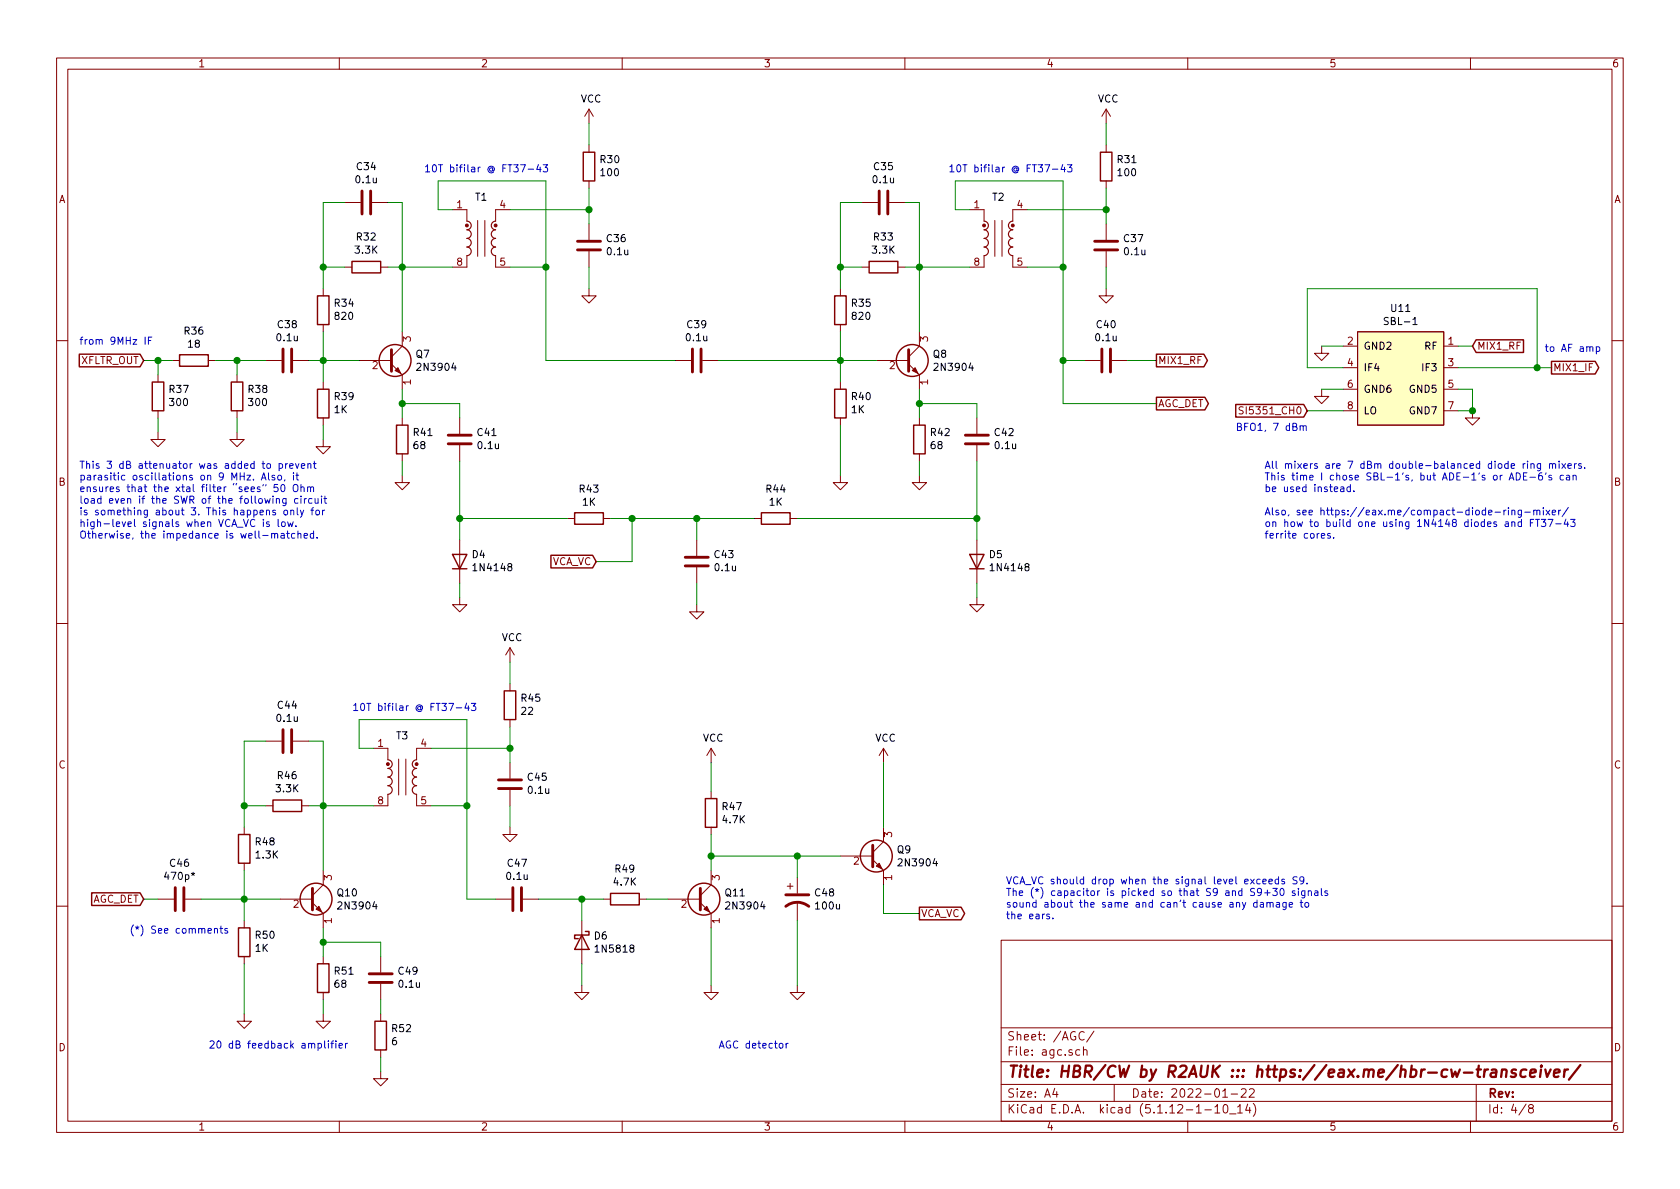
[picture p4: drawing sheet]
<svg xmlns="http://www.w3.org/2000/svg" width="297mm" height="210mm" viewBox="0 0 297 210" stroke-linecap="round" stroke-linejoin="round" font-family="sans-serif">
<g fill="none" stroke="#840000" stroke-width=".18">
<path d="M10 10.3h277v189.9h-277zM12 12.2h273v186.1h-273zM60 10.3v1.9M104.1 19.3v2.5M104.1 19.3l-.7 1.3M104.1 19.3l.8 1.3M110 10.3v1.9M160 10.3v1.9M195.6 19.3l-.8 1.3M195.6 19.3v2.5M195.6 19.3l.7 1.3M210 10.3v1.9"/>
<path d="M260 10.3v1.9M61 35.8h2.8M65.8 35.8h2.8M80 37.1h2.5v2M84.5 39v6.3M85.7 39v6.3M90.2 37.1h-2.6v2M104.1 25.6v1.3M104.1 32v1.3M104.1 39.6v2.8M152.4 35.8h2.8M157.2 35.8h2.8"/>
<path d="M171.4 37.1h2.6v2M175.9 39v6.3M177.2 39v6.3M181.6 37.1h-2.5v2M195.6 25.6v1.3M195.6 32v1.3M195.6 39.6v2.8M57.1 51v1.3M57.1 57.4v1.3M61 47.2h1.2M67.3 47.2h1.3M71.1 58.7v2.5l-1.9 1.9"/>
<path d="M82.5 45.2v2h-2.5M87.6 45.2v2h2.6M104.1 51v1.3h1.3l-1.3 1.3-1.2-1.3h1.2M104.1 44.4v2.8M148.6 51v1.3M148.6 57.4v1.3M152.4 47.2h1.3M158.7 47.2h1.3M162.6 58.7v2.5l-1.9 1.9M174 45.2v2h-2.6M179.1 45.2v2h2.5M195.6 51v1.3h1.2l-1.2 1.3-1.3-1.3h1.3"/>
<path d="M195.6 44.4v2.8M240 58.7h15.3v16.5h-15.3zM10 60.2h2M27.9 76.4v1.3h1.3l-1.3 1.3-1.2-1.3h1.2M27.9 66.3v1.3M27.9 72.6v1.3M30.5 63.7h1.2M36.8 63.7h1.3M41.9 76.4v1.3h1.3l-1.3 1.3-1.3-1.3h1.3M41.9 66.3v1.3M41.9 72.6v1.3M47 63.7h2.8"/>
<path d="M51.8 63.7h2.8M57.1 77.7v1.3h1.3l-1.3 1.3-1.2-1.3h1.2M57.1 67.6v1.2M57.1 73.9v1.3M63.5 63.7h5.7M69.2 64.4l1.9 1.9v2.5M71.1 73.9v1.3M81.3 73.9v2.8M81.3 78.7v2.8M119.4 63.7h2.8M124.2 63.7h2.8M148.6 67.6v1.2"/>
<path d="M148.6 73.9v1.3M154.9 63.7h5.8M160.7 64.4l1.9 1.9v2.5M162.6 73.9v1.3M172.7 73.9v2.8M172.7 78.7v2.8M191.8 63.7h2.8M196.6 63.7h2.8M219.8 72l-.5-.1-.2 .2v.3l.6 .3 .1 .3-.2 .2-.5-.1M233.7 68.8v1.3h1.2l-1.2 1.3-1.3-1.3h1.3M233.7 61.2v1.3h1.2l-1.2 1.2-1.3-1.2h1.3M237.5 61.2h2.5"/>
<path d="M237.5 65h2.5M237.5 68.8h2.5M237.5 72.6h2.5M255.3 61.2h2.5M255.3 65h2.5M255.3 68.8h2.5M255.3 72.6h2.5M260.3 72.6v1.3h1.3l-1.3 1.3-1.2-1.3h1.2M285 60.2h2M71.1 84.1v1.2h1.3l-1.3 1.3-1.3-1.3h1.3M71.1 80.3v1.2M81.3 95.5v7.6"/>
<path d="M100.3 91.7h1.3M106.7 91.7h1.2M123.2 95.5v2.8M133.3 91.7h1.3M139.7 91.7h1.3M148.6 84.1v1.2h1.3l-1.3 1.3-1.3-1.3h1.3M162.6 84.1v1.2h1.2l-1.2 1.3-1.3-1.3h1.3M162.6 80.3v1.2M172.7 95.5v7.6M10 110.3h2M81.3 105.7v1.2h1.2l-1.2 1.3-1.3-1.3h1.3M90.2 114.5l-.8 1.3"/>
<path d="M90.2 114.5v2.6M90.2 114.5l.7 1.3M123.2 106.9v1.3h1.3l-1.3 1.3-1.3-1.3h1.3M123.2 100.3v2.8M172.7 105.7v1.2h1.3l-1.3 1.3-1.3-1.3h1.3M285 110.3h2M47 131.1h2.8M51.8 131.1h2.8M66 132.3h2.6v2.1M70.5 134.2v6.4M71.8 134.2v6.4M76.2 132.3h-2.5v2.1"/>
<path d="M90.2 120.9v1.3M90.2 127.2v1.3M90.2 134.9v2.8M90.2 139.7v2.8M125.7 132.3l-.7 1.3M125.7 132.3v2.6M125.7 139.9v1.3M125.7 132.3l.8 1.3M156.2 132.3l-.8 1.3M156.2 132.3v2.6M156.2 132.3l.8 1.3M27.9 159h2.8"/>
<path d="M32.8 159h2.8M43.2 146.3v1.3M43.2 152.6v1.3M47 142.5h1.3M49.5 159h5.7M53.3 142.5h1.3M55.2 159.6l1.9 1.9v2.6M57.1 153.9v2.6l-1.9 1.9M68.6 140.5v2h-2.6M73.7 140.5v2h2.5M87.6 159h2.8M90.2 146.3v1.3h1.2l-1.2 1.2-1.3-1.2h1.3"/>
<path d="M92.5 159h2.7M106.7 159h1.2M113 159h1.3M118.1 159h5.7M123.8 159.6l1.9 1.9v2.6M125.7 146.3v1.3M125.7 153.9v2.6l-1.9 1.9M139.2 156.7h1M139.7 156.2v1M141 155.2v2.8M141 159.5v3.3M148.6 151.4h5.7"/>
<path d="M154.3 152l1.9 1.9v2.6M156.2 146.3v2.5l-1.9 1.9M10 160.2h2M43.2 179.3v1.3h1.2l-1.2 1.3-1.3-1.3h1.3M43.2 162.8v1.3M43.2 169.2v1.2M57.1 179.3v1.3h1.3l-1.3 1.3-1.2-1.3h1.2M57.1 169.2v1.2M57.1 175.5v1.3M67.3 169.2v2.8M67.3 174v2.8M67.3 179.3v1.3"/>
<path d="M102.9 174.2v1.3h1.2l-1.2 1.3-1.3-1.3h1.3M102.9 162.8v7.6M125.7 174.2v1.3h1.3l-1.3 1.3-1.2-1.3h1.2M141 174.2v1.3h1.2l-1.2 1.3-1.3-1.3h1.3M177 166.3h108v32h-108zM285 160.2h2M60 198.3v1.9M67.3 189.5v1.2h1.3l-1.3 1.3-1.3-1.3h1.3M67.3 185.7v1.2M110 198.3v1.9M160 198.3v1.9M177 194.8h108"/>
<path d="M177 191.8h108M177 187.8h108M177 181.8h108M186.5 192.5l-.4 1h1M186.8 193v1M190.9 185.7l-.4-.1-.3 .3 .1 .6 .2 .1 .4-.1M191.6 185.7a.37 .37 0 0 1 .6 .1v.8M191.6 185.1v1.5M191.7 182.6a.59 .59 0 0 0-.7 0 .59 .59 0 0 0-.2 .7 .56 .56 0 0 0 .3 .5 .56 .56 0 0 0 .6 0M193.4 182.3l-1.3 2M197 191.8v3M210 198.3v1.9"/>
<path d="M213 196.3h1.2M214.8 195.8l.4-.5v1.5M214.8 196.8h.9M216.2 194h.8M216.4 195.5l.3-.2a.94 .94 0 0 1 0 1.5l-.4-.3v-.6zM217.4 197h1.1M217.7 193.5h1.1M218.8 195.8l.5-.5v1.5M218.8 196.8h.9M219.5 192.7l.2-.2h.3l.3 .2v.3v.2l-.9 .8h.9M220.6 195.2l-.4 1.1h1M220.9 192.7l.2-.2h.4l.2 .2 .1 .3-1 1h1"/>
<path d="M221 195.8v1M221.6 195.1a1.71 1.71 0 0 1 0 2.3M260 198.3v1.9M261 191.8v6.5M269.8 195.2l-1.2 2M270.6 196l-.3-.2v-.2l.3-.3h.2l.3 .3-.1 .2-.6 .2a.48 .48 0 0 0-.1 .7l.3 .1 .4-.1a.48 .48 0 0 0-.2-.7"/>
</g>
<g fill="none" stroke="#840000" stroke-width=".41">
<path d="M263.1 189.1a.5 .5 0 0 0-.6 .4M263.8 189.2h.7v1.2M264.6 189.6l-.7 .1a.4 .4 0 0 0-.4 .3 .4 .4 0 0 0 .3 .4l.7-.1M265.6 189.3a.5 .5 0 0 1 .8 .1l-.1 1M265.6 189.1l-.2 1.3M268 189.2a.49 .49 0 0 0-.7 .3v.2l.5 .1 .2 .3-.3 .3-.6-.1M269.9 189.2a.68 .68 0 0 0-1 .3v.8l.2 .1 .6-.1M270.6 189.8l.9-.2v-.4l-.6-.1-.3 .3v.9l.2 .1 .5-.1M272.5 189.1l-.2 1.3M272.5 188.4v.2M273.2 189.1l.3 1.3 .7-1.3M274.8 189.8l.9-.2v-.4l-.6-.1-.3 .3v.9l.2 .1 .5-.1"/>
<path d="M276.7 189.1l-.2 1.3M277.2 189.1a.55 .55 0 0 0-.6 .4M279.4 188.3l-2 2.6"/>
</g>
<g fill="none" stroke="#840000" stroke-width=".25">
<path d="M103.1 26.9h2.1v5.1h-2.1zM194.6 26.9h2v5.1h-2zM56.1 52.3h2.1v5.1h-2.1zM62.2 46.2h5.1v2.1h-5.1zM147.6 52.3h2v5.1h-2zM153.7 46.2h5v2.1h-5zM14 62.6h10.8l.6 1.1-.6 1.2h-10.8zM26.9 67.6h2.1v5h-2.1zM31.7 62.7h5.1v2.1h-5.1zM40.9 67.6h2v5h-2zM56.1 68.8h2.1v5.1h-2.1zM70.1 75.2h2v5.1h-2z"/>
<path d="M147.6 68.8h2v5.1h-2zM161.5 75.2h2.1v5.1h-2.1zM204.5 62.6h8.4l.6 1.1-.6 1.2h-8.4zM204.5 70.3h8.5l.7 1.1-.7 1.1h-8.5zM218.5 71.5h12l.6 1.1-.6 1.2h-12zM261 60.1h8.4v2.2h-8.4l-.7-1.1zM274.3 63.9h7.7l.7 1.1-.7 1.1h-7.7zM80 98h2.5l-1.2 2.6zM97.4 98.2h7.4l.6 1.1-.6 1.1h-7.4zM101.6 90.7h5.1v2h-5.1zM134.6 90.7h5.1v2h-5.1zM171.4 98h2.6l-1.3 2.6z"/>
<path d="M80 100.6h2.5M171.4 100.6h2.6M89.2 122.2h2v5h-2zM16.2 157.9h8.6l.6 1.1-.6 1.1h-8.6zM42.2 147.6h2v5h-2zM48.3 141.5h5v2h-5zM107.9 158h5.1v2h-5.1zM124.7 141.2h2v5.1h-2zM42.2 164.1h2v5.1h-2zM56.1 170.4h2.1v5.1h-2.1zM102.9 165.3l1.2 2.6h-2.5zM103.5 164.7h.6v.6h-2.5v.7h.6"/>
<path d="M162.6 160.4h7.3l.7 1.1-.7 1.2h-7.3zM66.3 180.6h2v5.1h-2z"/>
<circle cx="69.8" cy="63.7" r="2.82"/>
<circle cx="161.3" cy="63.7" r="2.82"/>
<circle cx="55.9" cy="159" r="2.82"/>
<circle cx="124.5" cy="159" r="2.82"/>
<circle cx="154.9" cy="151.4" r="2.82"/>
</g>
<g fill="none" stroke="#840000" stroke-width=".51">
<path d="M64 33.8v4M65.5 33.8v4M155.4 33.8v4M157 33.8v4M102.1 42.7h4.1M102.1 44.2h4.1M193.5 42.7h4.1M193.5 44.2h4.1M50 61.7v4.1M51.6 61.7v4.1M69.2 61.8v3.9M79.2 77h4.1"/>
<path d="M79.2 78.5h4.1M122.4 61.7v4.1M124 61.7v4.1M160.7 61.8v3.9M170.7 77h4.1M170.7 78.5h4.1M194.8 61.7v4.1M196.3 61.7v4.1M121.2 98.5h4M121.2 100.1h4M50 129v4.1M51.6 129v4.1"/>
<path d="M88.1 137.9h4.1M88.1 139.4h4.1M31 157v4M32.5 157v4M55.2 157.1v3.8M90.7 157v4M92.2 157v4M123.8 157.1v3.8M138.9 158.2h4.1M154.3 149.5v3.8M65.3 172.2h4M65.3 173.7h4"/>
<path d="M138.9 160.3a3.3 3.3 0 0 1 4.1 0"/>
</g>
<g fill="#840000" stroke="#840000" stroke-width=".18">
<path d="M69.8 65.5l.6-.5 .5 1z"/>
<path d="M154.9 153.2l.5-.6 .6 1.1z"/>
<path d="M124.5 160.8l.5-.5 .5 1z"/>
<path d="M55.9 160.8l.5-.5 .5 1z"/>
<path d="M161.8 65l.5 1-1-.5z"/>
<circle cx="82.5" cy="39.9" r=".25"/>
<circle cx="87.6" cy="39.9" r=".25"/>
<circle cx="68.6" cy="135.1" r=".25"/>
<circle cx="73.7" cy="135.1" r=".25"/>
<circle cx="174" cy="39.9" r=".25"/>
<circle cx="179.1" cy="39.9" r=".25"/>
</g>
<path d="M82.5 39.1a.76 .76 0 0 1 .8 .8 .76 .76 0 0 1-.8 .7 .76 .76 0 0 1 .8 .8 .76 .76 0 0 1-.8 .8 .76 .76 0 0 1 .8 .7 .76 .76 0 0 1-.8 .8 .76 .76 0 0 1 .8 .7 .76 .76 0 0 1-.8 .8M87.6 39.1a.76 .76 0 0 0-.7 .8 .76 .76 0 0 0 .7 .7 .76 .76 0 0 0-.7 .8 .76 .76 0 0 0 .7 .8 .76 .76 0 0 0-.7 .7 .76 .76 0 0 0 .7 .8 .76 .76 0 0 0-.7 .7 .76 .76 0 0 0 .7 .8M174 39.1a.76 .76 0 0 1 .8 .8 .76 .76 0 0 1-.8 .7 .76 .76 0 0 1 .8 .8 .76 .76 0 0 1-.8 .8 .76 .76 0 0 1 .8 .7 .76 .76 0 0 1-.8 .8 .76 .76 0 0 1 .8 .7 .76 .76 0 0 1-.8 .8M179.1 39.1a.76 .76 0 0 0-.8 .8 .76 .76 0 0 0 .8 .7 .76 .76 0 0 0-.8 .8 .76 .76 0 0 0 .8 .8 .76 .76 0 0 0-.8 .7 .76 .76 0 0 0 .8 .8 .76 .76 0 0 0-.8 .7 .76 .76 0 0 0 .8 .8M68.6 134.4a.76 .76 0 0 1 .7 .7 .76 .76 0 0 1-.7 .8 .76 .76 0 0 1 .7 .7 .76 .76 0 0 1-.7 .8 .76 .76 0 0 1 .7 .8 .76 .76 0 0 1-.7 .7 .76 .76 0 0 1 .7 .8 .76 .76 0 0 1-.7 .8M73.7 134.4a.76 .76 0 0 0-.8 .7 .76 .76 0 0 0 .8 .8 .76 .76 0 0 0-.8 .7 .76 .76 0 0 0 .8 .8 .76 .76 0 0 0-.8 .8 .76 .76 0 0 0 .8 .7 .76 .76 0 0 0-.8 .8 .76 .76 0 0 0 .8 .8" fill="none" stroke="#840000" stroke-width=".2"/>
<path d="M240 58.7h15.3v16.5h-15.3z" fill="#ffffc2" stroke="#ffffc2" stroke-width=".18"/>
<path d="M249.8 57.4h.7" fill="none" stroke="#000" stroke-width=".18"/>
<g fill="none" stroke="#008400" stroke-width=".18">
<path d="M61 35.8h-3.9v15.2M68.6 35.8h2.5v22.9M80 37.1h-2.5v-5.1h19v31.7h22.9M90.2 37.1h13.9M104.1 21.8v3.8M104.1 33.3v6.3M152.4 35.8h-3.8v15.2M160 35.8h2.6v22.9M171.4 37.1h-2.5v-5.1h19.1v39.4h16.5M181.6 37.1h14M195.6 21.8v3.8M195.6 33.3v6.3"/>
<path d="M57.1 47.2h3.9M57.1 58.7v8.9M68.6 47.2h11.4M90.2 47.2h6.3M104.1 47.2v3.8M148.6 58.7v8.9M148.6 47.2h3.8M160 47.2h11.4M181.6 47.2h6.4M195.6 47.2v3.8M25.4 63.7h5.1M27.9 63.7v2.6"/>
<path d="M27.9 73.9v2.5M38.1 63.7h8.9M41.9 63.7v2.6M41.9 73.9v2.5M54.6 63.7h8.9M57.1 75.2v2.5M71.1 71.4h10.2v2.5M71.1 68.8v5.1M127 63.7h27.9M148.6 75.2v8.9M162.6 68.8v5.1M162.6 71.4h10.1v2.5"/>
<path d="M188 63.7h3.8M199.4 63.7h5.1M231.1 72.6h6.4M233.7 61.2h3.8M233.7 68.8h3.8M237.5 65h-6.4v-14h40.7v14M257.8 61.2h2.5M257.8 68.8h2.5v3.8h-2.5M257.8 65h16.5M71.1 81.5v2.6M81.3 81.5v14M81.3 91.7h19"/>
<path d="M107.9 91.7h25.4M111.8 91.7v7.6h-6.4M123.2 91.7v3.8M141 91.7h31.7M162.6 81.5v2.6M172.7 81.5v14M81.3 103.1v2.6M90.2 117.1v3.8M123.2 103.1v3.8M172.7 103.1v2.6M47 131.1h-3.8v15.2M54.6 131.1h2.5v22.8"/>
<path d="M66 132.3h-2.5v-5.1h19v31.8h5.1M76.2 132.3h14M90.2 128.5v6.4M125.7 134.9v5M156.2 134.9v11.4M25.4 159h2.5M35.6 159h13.9M43.2 142.5h3.8M43.2 153.9v8.9M54.6 142.5h11.4M76.2 142.5h6.3M90.2 142.5v3.8"/>
<path d="M95.2 159h11.5M102.9 159v3.8M114.3 159h3.8M125.7 147.6v6.3M125.7 151.4h22.9M141 151.4v3.8M156.2 156.5v5h6.4M43.2 170.4v8.9M57.1 166.6h10.2v2.6M57.1 164.1v5.1M57.1 176.8v2.5M67.3 176.8v2.5"/>
<path d="M102.9 170.4v3.8M125.7 164.1v10.1M141 162.8v11.4M67.3 186.9v2.6"/>
</g>
<g fill="none" stroke="#0000c2" stroke-width=".18">
<path d="M92 29.1h.9l-.5 1.3M93.4 29.9h.9M95.2 29.1l-.3 .9h.8M95.5 29.6v.8M96 29.1h.8l-.4 .5 .4 .1v.6l-.2 .1-.6-.1M184.8 29.1h.8l-.5 1.3M186.1 29.9h.9M187.9 29.1l-.3 .9h.8M188.2 29.6v.8M188.7 29.1h.8l-.4 .5 .4 .1v.6l-.2 .1-.6-.1M25.7 59.6v1.3M26.8 59.6h-.6v1.3"/>
<path d="M26.2 60.2h.5M229.9 75.4l.1-.1h.4v.8M229.9 75.3v.8M230.4 75.5l.2-.2h.3l.1 .8M282.2 61.4l.4-.1 .3 .2-.2 .6h-.5M282.2 61.3v1.3M44.8 84.8v.1M46 86.2l-.3-.1-.2 .2v.2l.5 .1v.3h-.5M46.2 84.9l.4-1.3 .4 1.3M46.3 84.5h.6M46.6 85.7l-.1 .2M46.6 92.3v.8"/>
<path d="M47 85.7l-.1 .2M47.5 83.6v1.1l.2 .2M47.6 92.3h-.3l-.2 .2 .1 .1 .4 .2v.3h-.5M48 94.5l.2-.2 .3 .1 .1 .8M48.6 84.1l-.3-.1-.2 .2v.2l.5 .1v.3h-.5M48.6 94.5l.1-.2 .3 .1 .1 .8M48.9 88.3l.1-.1h.4v.8M48.9 88.2v.8M49.1 85.7h-.6l-.1 .6 .5-.1 .3 .2v.3l-.3 .2-.5-.1M49.2 91.8v1.1l.2 .2M49.2 84.1l.3-.1 .3 .3-.1 .5-.3 .1-.3-.2zM49.4 82h.3l.3 .2-.2 .6h-.4"/>
<path d="M49.4 82v1.3M49.7 94.4h.5l.1 .8M49.8 85.8l.2-.1a.69 .69 0 0 1 .4 .6 .69 .69 0 0 1-.4 .6l-.3-.2v-.2zM49.9 92.3h.3l.2 .2-.1 .6h-.3l-.2-.1zM50.3 94.6l-.5 .1-.1 .2v.2h.6M50.3 90.3l.3-.1 .2 .1-.1 .7-.3 .1-.2-.3zM50.4 84.8l-.1 .3M50.5 82v.8M50.6 88.2v1l-.3 .2h-.3M50.6 88.2h-.4l-.2 .2 .1 .5h.5M50.7 94.3h.5M50.9 82l-.4 .2"/>
<path d="M50.9 92.3l.2 .8 .3-.6 .2 .6 .2-.8M50.9 93.9v1.1l.3 .2M51.2 82.4l.6-.1v-.3h-.4l-.2 .2 .1 .6h.5M51.4 90.3l.2-.1 .3 .1v.8M51.4 90.2v.9M51.9 83.6v.1M51.9 85.8l.1-.1a.42 .42 0 0 1 .6 .1 .88 .88 0 0 1-.2 1.1h-.4a1.07 1.07 0 0 1-.1-1.1zM51.9 84v.9M52.1 94.4l-.3-.1-.3 .3 .1 .5h.5M52.2 82l.4 .8 .3-.8M52.3 93v.1M52.3 84h.5"/>
<path d="M52.5 83.6v1.1l.3 .2M52.6 89.8v1.1l.1 .2M52.7 88.2h-.4l-.2 .2 .1 .5h.5M52.7 94.5l.2-.2 .3 .1v.8M52.7 93.9v1.3M53.1 90.2l.3 .9M53.2 86.2l.2-.1 .3 .1 .1 .7M53.2 87.7v.2M53.2 85.7v1.2M53.2 88.2v.8M53.3 82.4l.6-.1-.1-.3h-.3l-.2 .2v.6h.5M53.7 90.2l-.4 1.2-.2 .1"/>
<path d="M53.8 94.7l.6-.1-.1-.2-.4-.1-.1 .2v.6h.5M53.8 88.2v.8M54.2 88.2l-.4 .2M54.4 86.2l.2-.1 .3 .1v.7M54.4 86.1v.8M54.4 82.1l.2-.1h.3l.1 .8M54.4 82v.8M54.9 86.3l.2-.2 .3 .1v.7M55 90.2h.4M55.2 88.2h-.4l-.2 .2 .1 .5h.5M55.4 82h.5M55.4 89.8l-.2 .2v1.1"/>
<path d="M55.4 94.4l-.3-.1-.2 .3 .1 .5h.4M55.4 93.9v1.3M55.6 81.6v1l.3 .2M55.7 88.2l.1 .7 .3 .1 .1-.1M55.9 90.3l.3-.1 .2 .1 .1 .5-.1 .2-.3 .1-.2-.2zM56.1 95v.2M56.2 88.2v.8M56.8 87.7v.2M56.8 88.2v.8M57 90.2v.9M57.3 88.2h.5M57.4 90.2l-.4 .2"/>
<path d="M57.5 87.7v1.1l.3 .2M233.6 94.7l.6-.1v-.2l-.4-.1-.2 .2 .1 .6h.5M235.2 94.4l-.3-.1-.2 .2 .1 .2 .4 .1v.3h-.5M235.8 95v.2M237.1 86.2h.5v.7M237.6 86.4l-.4 .1-.2 .1 .1 .3h.5M238.8 86.2l-.4-.1-.2 .2 .1 .6h.5M238.8 85.7v1.2M239.4 86.8v.1M264.3 90.6h1M265.9 90.2v.9M266.3 90.2l-.4 .2"/>
<path d="M266.7 89.8v.1M266.7 90.2v.9M266.8 84.9l.5-1.3 .4 1.3M267 84.5h.5M267.3 90.3l.2-.1 .3 .1v.8M267.3 92.4l.2-.1h.3v.8M267.3 90.2v.9M267.3 92.3v.8M268.1 83.6a.64 .64 0 0 1 .7 .6 .64 .64 0 0 1-.7 .7zM269 90.2v1l-.2 .3-.3-.1M269 90.3l-.4-.1-.2 .2 .1 .6h.5M269 92.3h-.4l-.2 .2 .1 .6h.5"/>
<path d="M269 91.8v1.3M269.3 82v.8M269.4 84.2h.4M269.6 90.6h1M269.7 82h-.3l-.1 .2M270 83.6h-.6v1.3h.6M270.1 81.6v.1M270.1 82v.8M270.5 84.4h1M270.6 92.5h.4M270.7 82.1l.2-.1h.3v.8M270.7 82v.8"/>
<path d="M271.2 90.3l.1-.1 .4 .1v.8M271.2 91.8h-.6v1.3M271.2 90.2v.9M271.5 91.8h.7M271.7 90.4l.2-.2 .3 .1 .1 .8M271.9 91.8v1.3M272.4 82l-.1 1.1-.2 .2-.2-.1M272.4 82h-.4l-.2 .2 .1 .6h.5M272.5 91.8h.8l-.4 .5 .3 .2 .1 .4-.3 .2-.5-.1M272.6 83.6l-.3 .1a.87 .87 0 0 0 0 1.2l.4-.1v-.6l-.4-.1-.3 .2M272.9 89.8v.1M272.9 90.2v.9"/>
<path d="M273.4 83.6l-.2 .3M273.4 90.2l.6 .9M273.7 91.8h.9l-.6 1.3M274 82.1l.1-.1h.3l.1 .8M274 82v.8M274 90.2l-.6 .9M274.3 84.1l-.3-.1-.2 .2 .1 .2 .4 .1v.3h-.5M274.4 90.6l.7-.1-.1-.2-.4-.1-.2 .2 .1 .6h.5M274.5 82.2l.2-.2h.3l.1 .8M275.1 92.6h.9M275.6 90.2v.9M275.7 81.6v.1"/>
<path d="M275.7 82v.8M275.9 90.2l-.3 .2M276.1 82l.7 .8M276.4 84.1l-.3-.1-.3 .3 .1 .5h.5M276.8 82l-.7 .8M276.9 91.8l-.3 .9h.7M277 84.1h.5v.8M277.2 92.3v.8M277.2 82.4l.6-.1v-.3h-.4l-.2 .2 .1 .6h.5M277.3 89.7l-1.1 1.7M277.5 84.3l-.4 .1-.2 .2 .1 .2h.5M277.7 91.8h.8l-.4 .5 .3 .2v.6h-.5l-.2-.1"/>
<path d="M278.1 84.2l.2-.2 .3 .1 .1 .8M278.1 84v.9M278.4 82v.8M278.7 82h-.2l-.1 .2M279.6 82h-.3l-.2 .2 .1 .1 .4 .2v.3h-.5M280.2 82.7v.1M79.3 124.4h.9l-.5 1.2M80.7 125.2h.9M82.5 124.3l-.3 .9h.8M82.8 124.8v.8M83.3 124.4h.8l-.4 .5 .4 .1v.5l-.2 .1-.6-.1M222.2 159.6h-.3l-.3 .2 .2 .6h.4"/>
<path d="M222.2 159.2v1.2M222.8 155.5h-.4l-.2 .2 .1 .6h.5M222.9 159.6h.4l.1 .8M223 157.7l-.2 .2-.4-.1-.1-.1 .1-.5 .2-.1h.2l.2 .2a.97 .97 0 0 1-.2 1l-.4 .1M223.3 155.9l.6-.1-.1-.3h-.3l-.2 .1v.7h.5M223.4 159.9h-.4l-.2 .2 .1 .3h.5M223.6 157.9h1M224 159.7l.2-.1h.3l.1 .8M224 159.6v.8M224.1 157.4v1M224.4 155.9l.6-.1-.1-.3h-.3l-.2 .1v.7h.5M224.6 159.8l.1-.2h.3l.1 .8"/>
<path d="M225 157.1h.8l-.4 .5 .4 .1v.4l-.2 .3-.6-.2M225.7 159.6h.5v.8M226.1 155.5h-.4l-.2 .2 .1 .6h.5M226.1 155v1.3M226.2 159.9h-.4l-.2 .2 .1 .3h.5M226.4 157.2l.2-.1a.69 .69 0 0 1 .4 .6 .69 .69 0 0 1-.4 .7l-.2-.2-.1-.3zM227.1 155.5h-.3l-.2 .1 .1 .2 .4 .2v.3h-.5M227.4 159.6v1l-.2 .3-.4-.1M227.4 159.6h-.4l-.2 .2 .1 .6h.5M227.9 160l.6-.1v-.3h-.4l-.2 .2 .1 .6h.5M229 157.6l-.3-.1-.2 .2v.2l.5 .1v.3h-.5M229.3 155.1l-.4-.1-.2 .2-.1 .2 .1 .2 .5 .2 .1 .3-.2 .2h-.5"/>
<path d="M229.6 157.1v.1M229.6 157.5v.9M229.9 159.6h.5M230 159.2v1l.4 .2M230.5 155.6l-.2 .2h-.3l-.2-.2 .1-.4 .1-.2h.3l.2 .3a.97 .97 0 0 1-.2 1h-.4M230.7 157.5v1.2l-.2 .1-.3-.1M230.7 157.6l-.3-.1-.3 .3 .1 .5h.5M230.8 159.6h.3l.3 .2-.1 .6h-.3l-.3-.2zM231.1 156.2v.1M231.3 157.7l.2-.2 .3 .1 .1 .8M231.3 157.5v.9M232.5 157.6h.5v.8"/>
<path d="M233 157.8l-.4 .1-.2 .2 .2 .3 .4-.1M233.6 157.1v1.1l.2 .2M234.7 157.6l-.3-.1-.2 .2 .1 .2 .4 .1v.3h-.5M37.9 164.3l.2-.1h.3l.1 .8M37.9 164.2v.8M38.9 164.2h.5M39.1 163.7v1.1l.3 .2M40.2 164.2h-.3l-.2 .2 .1 .1 .4 .2v.3h-.5M185.5 161.7l-.3-.1-.1 .2v.2l.4 .1v.3h-.4M186.2 162.4v.1M57.4 184.1v1.1l.2 .1M58.1 184.1v.1"/>
<path d="M58.1 184.5v.8M58.5 184.5h.5M59 184.1l-.3 .1v1.1M59.4 184.1v.1M59.4 184.5v.8M59.9 184.9l.6-.1v-.2l-.4-.1-.2 .2 .1 .6h.5M61.1 184.5v.8M61.4 184.5l-.3 .2M137.8 184.6l.2-.1 .4 .1v.5l-.1 .2h-.3l-.2-.1zM139 184.5v.8M139.3 184.5l-.2 .1-.1 .1"/>
</g>
<g fill="#008400" stroke="#008400" stroke-width=".25">
<circle cx="141" cy="151.4" r=".51"/>
<circle cx="82.6" cy="142.5" r=".51"/>
<circle cx="123.2" cy="91.7" r=".51"/>
<circle cx="111.8" cy="91.7" r=".51"/>
<circle cx="188" cy="63.7" r=".51"/>
<circle cx="43.2" cy="159" r=".51"/>
<circle cx="172.7" cy="91.7" r=".51"/>
<circle cx="81.3" cy="91.7" r=".51"/>
<circle cx="195.6" cy="37.1" r=".51"/>
<circle cx="90.2" cy="132.3" r=".51"/>
<circle cx="57.2" cy="166.6" r=".51"/>
<circle cx="188" cy="47.2" r=".51"/>
<circle cx="162.6" cy="71.4" r=".51"/>
<circle cx="148.6" cy="63.7" r=".51"/>
<circle cx="148.6" cy="47.2" r=".51"/>
<circle cx="162.6" cy="47.2" r=".51"/>
<circle cx="27.9" cy="63.7" r=".51"/>
<circle cx="271.8" cy="65" r=".51"/>
<circle cx="104.1" cy="37.1" r=".51"/>
<circle cx="96.5" cy="47.2" r=".51"/>
<circle cx="71.1" cy="71.4" r=".51"/>
<circle cx="41.9" cy="63.7" r=".51"/>
<circle cx="57.2" cy="63.7" r=".51"/>
<circle cx="102.9" cy="159" r=".51"/>
<circle cx="57.2" cy="47.2" r=".51"/>
<circle cx="71.1" cy="47.2" r=".51"/>
<circle cx="260.3" cy="72.6" r=".51"/>
<circle cx="57.2" cy="142.5" r=".51"/>
<circle cx="43.2" cy="142.5" r=".51"/>
<circle cx="125.7" cy="151.4" r=".51"/>
</g>
<text font-size="2.8" fill="#840000" x="178" y="190.5">Title: HBR/CW by R2AUK ::: https://eax.me/hbr-cw-transceiver/</text>
<g font-size="2.1" fill="#840000">
<text x="178" y="184">Sheet: /AGC/</text>
<text x="178" y="186.7">File: agc.sch</text>
<text x="178" y="196.9">KiCad E.D.A. kicad (5.1.12-1-10_14)</text>
<text x="178" y="194.1">Size: A4</text>
<text x="200" y="194.1">Date: 2022-01-22</text>
<text x="263" y="194.1">Rev:</text>
<text x="263" y="196.9">Id: 4/8</text>
</g>
<g font-size="1.8" fill="#840000">
<text x="35" y="11.9">1</text>
<text x="85" y="11.9">2</text>
<text x="135" y="11.9">3</text>
<text x="185" y="11.9">4</text>
<text x="235" y="11.9">5</text>
<text x="285" y="11.9">6</text>
<text x="10.4" y="35.9">A</text>
<text x="285.4" y="35.9">A</text>
<text x="80.8" y="36.8">1</text>
<text x="88.4" y="36.8">4</text>
<text x="172.2" y="36.8">1</text>
<text x="179.9" y="36.8">4</text>
<text x="80.8" y="47">8</text>
<text x="88.4" y="47">5</text>
<text x="172.2" y="47">8</text>
<text x="179.9" y="47">5</text>
<text x="14.2" y="64.4">XFLTR_OUT</text>
<text x="65.9" y="65.3">2</text>
<text x="72.6" y="60.4" transform="rotate(-90 72.6 60.4)">3</text>
<text x="157.3" y="65.3">2</text>
<text x="164.1" y="60.4" transform="rotate(-90 164.1 60.4)">3</text>
<text x="204.7" y="64.4">MIX1_RF</text>
<text x="238.3" y="61">2</text>
<text x="238.3" y="64.8">4</text>
<text x="256.1" y="61">1</text>
<text x="256.1" y="64.8">3</text>
<text x="261.1" y="61.8">MIX1_RF</text>
<text x="274.6" y="65.7">MIX1_IF</text>
<text x="72.6" y="68" transform="rotate(-90 72.6 68)">1</text>
<text x="164.1" y="68" transform="rotate(-90 164.1 68)">1</text>
<text x="238.3" y="68.6">6</text>
<text x="256.1" y="68.6">5</text>
<text x="204.7" y="72">AGC_DET</text>
<text x="220.2" y="73.3">SI5351_CH0</text>
<text x="238.3" y="72.4">8</text>
<text x="256.1" y="72.4">7</text>
<text x="10.4" y="85.9">B</text>
<text x="285.4" y="85.9">B</text>
<text x="97.5" y="99.9">VCA_VC</text>
<text x="10.4" y="135.9">C</text>
<text x="66.8" y="132.1">1</text>
<text x="74.4" y="132.1">4</text>
<text x="285.4" y="135.9">C</text>
<text x="66.8" y="142.2">8</text>
<text x="74.4" y="142.2">5</text>
<text x="157.7" y="148.1" transform="rotate(-90 157.7 148.1)">3</text>
<text x="58.7" y="155.7" transform="rotate(-90 58.7 155.7)">3</text>
<text x="127.3" y="155.7" transform="rotate(-90 127.3 155.7)">3</text>
<text x="151" y="152.9">2</text>
<text x="157.7" y="155.7" transform="rotate(-90 157.7 155.7)">1</text>
<text x="16.2" y="159.6">AGC_DET</text>
<text x="51.9" y="160.5">2</text>
<text x="120.5" y="160.5">2</text>
<text x="58.7" y="163.3" transform="rotate(-90 58.7 163.3)">1</text>
<text x="127.3" y="163.3" transform="rotate(-90 127.3 163.3)">1</text>
<text x="162.8" y="162.2">VCA_VC</text>
<text x="10.4" y="185.9">D</text>
<text x="285.4" y="185.9">D</text>
<text x="35" y="199.9">1</text>
<text x="85" y="199.9">2</text>
<text x="135" y="199.9">3</text>
<text x="185" y="199.9">4</text>
<text x="235" y="199.9">5</text>
<text x="285" y="199.9">6</text>
</g>
<g font-size="1.8">
<text x="102.7" y="18.1">VCC</text>
<text x="194.1" y="18.1">VCC</text>
<text x="106.2" y="28.8">R30</text>
<text x="197.6" y="28.8">R31</text>
<text x="63" y="32.4">0.1u</text>
<text x="63.1" y="30.1">C34</text>
<text x="84.1" y="35.5">T1</text>
<text x="106.3" y="31.2">100</text>
<text x="154.5" y="32.4">0.1u</text>
<text x="154.6" y="30.1">C35</text>
<text x="175.5" y="35.5">T2</text>
<text x="197.8" y="31.2">100</text>
<text x="62.9" y="44.9">3.3K</text>
<text x="63.1" y="42.5">R32</text>
<text x="107.3" y="42.8">C36</text>
<text x="107.5" y="45.1">0.1u</text>
<text x="154.3" y="44.9">3.3K</text>
<text x="154.6" y="42.5">R33</text>
<text x="198.8" y="42.8">C37</text>
<text x="198.9" y="45.1">0.1u</text>
<text x="32.7" y="59.2">R36</text>
<text x="49.2" y="58">C38</text>
<text x="59.2" y="54.2">R34</text>
<text x="59.3" y="56.6">820</text>
<text x="121.6" y="58">C39</text>
<text x="150.6" y="54.2">R35</text>
<text x="150.8" y="56.6">820</text>
<text x="194" y="58">C40</text>
<text x="245.1" y="57.5">SBL-1</text>
<text x="246" y="55.2">U11</text>
<text x="33.3" y="61.5">18</text>
<text x="49" y="60.3">0.1u</text>
<text x="73.6" y="63.3">Q7</text>
<text x="74.1" y="65.6">2N3904</text>
<text x="121.4" y="60.3">0.1u</text>
<text x="165" y="63.3">Q8</text>
<text x="165.5" y="65.6">2N3904</text>
<text x="193.8" y="60.3">0.1u</text>
<text x="241" y="61.8">GND2</text>
<text x="241" y="65.7">IF4</text>
<text x="251.7" y="65.7">IF3</text>
<text x="251.9" y="61.8">RF</text>
<text x="30" y="69.5">R37</text>
<text x="30.1" y="71.8">300</text>
<text x="44" y="69.5">R38</text>
<text x="44.1" y="71.8">300</text>
<text x="59.2" y="70.8">R39</text>
<text x="150.6" y="70.8">R40</text>
<text x="241" y="69.5">GND6</text>
<text x="249.4" y="69.5">GND5</text>
<text x="59.1" y="73.1">1K</text>
<text x="73.2" y="77.1">R41</text>
<text x="84.5" y="77.1">C41</text>
<text x="150.6" y="73.1">1K</text>
<text x="164.6" y="77.1">R42</text>
<text x="175.9" y="77.1">C42</text>
<text x="241" y="73.3">LO</text>
<text x="249.4" y="73.3">GND7</text>
<text x="73.2" y="79.4">68</text>
<text x="84.6" y="79.4">0.1u</text>
<text x="164.6" y="79.4">68</text>
<text x="176" y="79.4">0.1u</text>
<text x="102.5" y="87.1">R43</text>
<text x="103" y="89.4">1K</text>
<text x="135.5" y="87.1">R44</text>
<text x="136" y="89.4">1K</text>
<text x="83.5" y="98.7">D4</text>
<text x="84" y="101">1N4148</text>
<text x="126.4" y="98.7">C43</text>
<text x="126.5" y="101">0.1u</text>
<text x="175" y="98.7">D5</text>
<text x="175.4" y="101">1N4148</text>
<text x="88.7" y="113.4">VCC</text>
<text x="49.2" y="125.3">C44</text>
<text x="92.2" y="124.1">R45</text>
<text x="49" y="127.7">0.1u</text>
<text x="70.1" y="130.8">T3</text>
<text x="92.3" y="126.4">22</text>
<text x="124.3" y="131.2">VCC</text>
<text x="154.7" y="131.2">VCC</text>
<text x="49.1" y="137.8">R46</text>
<text x="48.9" y="140.1">3.3K</text>
<text x="93.4" y="138.1">C45</text>
<text x="93.5" y="140.4">0.1u</text>
<text x="127.8" y="143.3">R47</text>
<text x="45.2" y="149.5">R48</text>
<text x="127.9" y="145.6">4.7K</text>
<text x="29.4" y="155.6">470p*</text>
<text x="30.1" y="153.3">C46</text>
<text x="45.3" y="151.8">1.3K</text>
<text x="89.7" y="155.6">0.1u</text>
<text x="89.8" y="153.3">C47</text>
<text x="108.8" y="154.3">R49</text>
<text x="158.7" y="150.9">Q9</text>
<text x="159.2" y="153.2">2N3904</text>
<text x="59.7" y="158.5">Q10</text>
<text x="60.1" y="160.8">2N3904</text>
<text x="108.6" y="156.6">4.7K</text>
<text x="128.3" y="158.5">Q11</text>
<text x="128.7" y="160.8">2N3904</text>
<text x="144.2" y="158.5">C48</text>
<text x="144.3" y="160.8">100u</text>
<text x="45.2" y="166">R50</text>
<text x="105.1" y="166.1">D6</text>
<text x="45.2" y="168.3">1K</text>
<text x="59.2" y="172.4">R51</text>
<text x="70.5" y="172.4">C49</text>
<text x="105.6" y="168.4">1N5818</text>
<text x="59.2" y="174.7">68</text>
<text x="70.6" y="174.7">0.1u</text>
<text x="69.3" y="184.8">6</text>
<text x="69.4" y="182.5">R52</text>
</g>
<g font-size="1.8" fill="#0000c2">
<text x="74.9" y="30.5">10T bifilar @ FT37-43</text>
<text x="167.6" y="30.5">10T bifilar @ FT37-43</text>
<text x="14" y="61">from 9MHz IF</text>
<text x="273" y="62.2">to AF amp</text>
<text x="218.4" y="76.2">BFO1, 7 dBm</text>
<text x="14" y="82.9">This 3 dB attenuator was added to prevent</text>
<text x="223.5" y="82.9">All mixers are 7 dBm double-balanced diode ring mixers.</text>
<text x="14" y="85">parasitic oscillations on 9 MHz. Also, it</text>
<text x="14" y="87">ensures that the xtal filter sees 50 Ohm</text>
<text x="14" y="89.1">load even if the SWR of the following circuit</text>
<text x="223.5" y="85">This time I chose SBL-1s, but ADE-1s or ADE-6s can</text>
<text x="223.5" y="87">be used instead.</text>
<text x="14" y="91.1">is something about 3. This happens only for</text>
<text x="14" y="93.2">high-level signals when VCA_VC is low.</text>
<text x="14" y="95.2">Otherwise, the impedance is well-matched.</text>
<text x="223.5" y="91.1">Also, see https://eax.me/compact-diode-ring-mixer/</text>
<text x="223.5" y="93.2">on how to build one using 1N4148 diodes and FT37-43</text>
<text x="223.5" y="95.2">ferrite cores.</text>
<text x="62.2" y="125.7">10T bifilar @ FT37-43</text>
<text x="177.8" y="156.4">VCA_VC should drop when the signal level exceeds S9.</text>
<text x="177.8" y="158.4">The (*) capacitor is picked so that S9 and S9+30 signals</text>
<text x="177.8" y="160.5">sound about the same and cant cause any damage to</text>
<text x="22.9" y="165.1">(*) See comments</text>
<text x="177.8" y="162.6">the ears.</text>
<text x="36.8" y="185.4">20 dB feedback amplifier</text>
<text x="127" y="185.4">AGC detector</text>
</g>
</svg>
